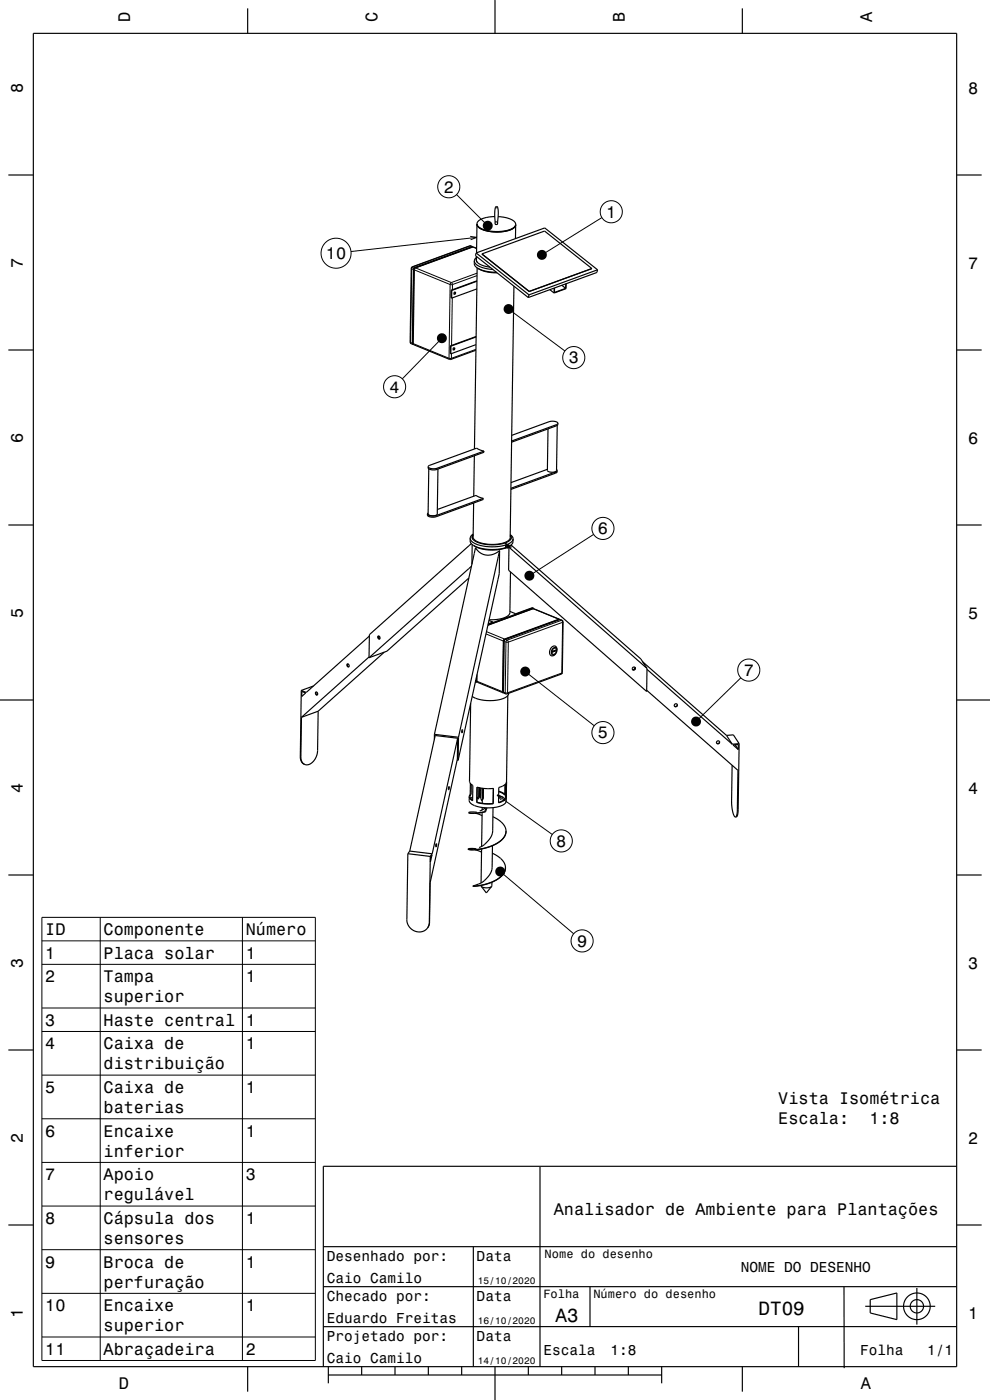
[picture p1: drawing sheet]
<svg xmlns="http://www.w3.org/2000/svg" width="297mm" height="420mm" viewBox="0 0 297 420" stroke-linecap="round" stroke-linejoin="round" font-family="sans-serif">
<g fill="none" stroke="#000" stroke-width=".3">
<path d="M137 58.4l9.3 9.3M140.9 73.8h.2M141.1 70.9l1.9 .3-1.8 .7M141.1 73.8l.5 .2M141.1 73.8l-17.2 6.3M141.2 73.8h-.1M141.6 74.1l.1 .1M141.8 74.1l1.2 .5M143 71.2l-37.7 4.3M148.6 62.2h.7M180.6 65.3l-18 11.2M123.4 80.5l.1 .1"/>
<path d="M123.5 80.6l.5 .3M123.5 80.6l-.3 22.2M123.7 80l.2 .1M123.9 80.1l-.4 .5M123.9 80.1l.5 .2M124.1 80.8l10.9 4.6M124.4 80.4h.1M124.7 80.4l10.7 4.4M135 85.4h.7M135 85.4l-.3 22.1M135.4 84.8l.3 .6M135.4 84.8l-.4 .6"/>
<path d="M135.7 89.4l-.2 14.2M135.7 85.4v1.5M143.1 82.7l-7.4 2.7M143.1 82l-7.7 2.8M152.6 92.7l16.9 12.6M123 102.6l.2 .2M123.2 102.8l.2 .3M123.2 102.8l.5 .2M123.8 103h.2M124 103.1l10.7 4.4M132.6 101.5l-11.9 12.2M134.7 107.5h.7"/>
<path d="M134.7 107.5l.2 .3M135.4 107.5l-.2 .3M135.4 106.1v1.4M142.8 104.8l-7.4 2.7M166.9 127.4v.4M130.9 154.7v.3M131.1 140.5v.3M166.7 141.6v.3M141.9 161.1a3.5 3.5 0 0 0 3.4 2l2.9 .2 2.8-.4a2.4 2.4 0 0 0 2.1-1.7M141.9 160.6l-.1 .2M152.2 163.5l-.2 .1M152.6 163.4l-.3 .1"/>
<path d="M153.1 160.8l.1 .2M178.1 160.3l-19.3 12.4M145.8 190.2l5.2 2.1M145.9 189.5l5.5 2.2M151.1 192.3h.2M151.3 192.4l.5 .2M151.4 191.8l.1 .1M151.6 191.8l.6 .2M151.8 192.6h.7M151.8 192.6l-.2 15.2M152.2 192l-.4 .6M152.2 192l.3 .6"/>
<path d="M152.5 192.6l-.2 15.3M159.8 182.6h.2M160 182.6h.1M160 182.6l7.6 3.2M160 182.6l-13.6 5M167.6 185.9h.2M167.9 185.9l.5 .2M168.4 186.1l.4 .6M168.4 186.1l-16.2 5.9M168.6 186.1h-.2M168.8 186.7l-16.3 5.9M168.8 186.7l-.3 15.2"/>
<path d="M168.9 186.6l-.1 .1M143 204.2l.1 .2M143.1 204.4l.2 .3M143.1 204.4l7.7 3.1M143.1 202.3v2.1M150.9 207.5l.1 .1M151 207.6l.6 .2M151.6 207.8l.1 .4M151.6 207.8l.7 .1M152.3 207.9l-.2 .3M157.6 201.5l20.7 16.2M168.5 201.9l-.1 .3"/>
<path d="M168.5 201.9l-16.2 6M168.7 201.8l-.2 .1M222.3 203.3l-13.5 13.2M90.1 227h.2M143.7 236.3l-.1 2.9M143.8 236.3l-.1 2.8 .1-2.8M143.8 239.1h-.1M144.3 236.4l-.1 3.1M144.8 236.5v3.2M144.9 236.5l-.1 3.1 .2-3.1M145 239.6h-.2M148 237.1h.1"/>
<path d="M149.1 238.5l16.6 11.8M151 239.2l-1.9-.7 1.3 1.5M221.4 242.9h-.2M12.6 275.2h82v132.9h-82zM30.1 275.2v132.9M72.7 275.2v132.9M128.9 276.7l-.1 .1M150.1 261.5l22 18.6M12.6 282.3h82M12.6 289.3h82M12.6 302.4h82M12.6 309.4h82"/>
<path d="M12.6 322.5h82M12.6 335.6h82M12.6 348.7h82M12.6 361.8h82M12.6 374.9h82M12.6 388h82M12.6 401.1h82"/>
<circle cx="134.6" cy="56" r="3.3"/>
<circle cx="100.8" cy="76" r="4.5"/>
<circle cx="183.4" cy="63.5" r="3.3"/>
<circle cx="118.4" cy="116" r="3.3"/>
<circle cx="172.1" cy="107.3" r="3.3"/>
<circle cx="180.9" cy="158.5" r="3.3"/>
<circle cx="180.9" cy="219.8" r="3.3"/>
<circle cx="224.6" cy="201" r="3.3"/>
<circle cx="168.4" cy="252.3" r="3.3"/>
<circle cx="174.6" cy="282.3" r="3.3"/>
</g>
<g fill="none" stroke="#000" stroke-width=".35">
<path d="M10 10h277v400h-277zM74.3 2.5v7.5M148.5 0v10M222.7 2.5v7.5M2.5 52.5h7.5M287 52.5h7.5M141.7 74.1l-17.5 6.4-.4 22.5 .2 .2M141.7 74.1h.1M141.8 74l-17.4 6.3-.3 .3-.4 22.4 .2 .3M141.8 74l-.9-.2-17.4 6.4-.5 22.4 .3 .4 .6 .3M141.8 74l.1 .1M142.3 78.3a3.6 3.6 0 0 0 3.4 2.2l2.2 .3"/>
<path d="M142.3 78.3v.8a1.81 1.81 0 0 0 1.1 1.4M142.8 75.9l15.9 12.6M142.8 75.9l20.6-7.5 15.9 12.5M142.8 75.9l-.2 .8 15.9 12.6M142.9 77.6a1.87 1.87 0 0 0 1.8 2l2.3 .6M142.9 77.2l-.6 1.1M142.9 76.9v1.2l.3 .6M143 74.5l-1.1-.4-17.2 6.3-.3 .3-.4 22.4 .1 .3 11 4.5 7.7-2.8M143.1 67.3a3.4 3.4 0 0 0 3.2 2l3.4 .3 3-.5a2.41 2.41 0 0 0 2-1.7M143.1 67.3a3.7 3.7 0 0 0 3.5 2.1l3.4 .2 2.7-.5a2.38 2.38 0 0 0 2-1.7M143.1 67.3l-.1 8.5M143.1 67.1a4.1 4.1 0 0 0 4 2.2l3.2 .1 2.4-.4a2.38 2.38 0 0 0 2-1.7"/>
<path d="M143.1 67.1v.2M144.6 76.2l14.2 11.3M144.6 76.2l18.8-6.9 14.2 11.3M144.6 76.2h.1M148.4 65l-3.4 .5a2.31 2.31 0 0 0-1.9 1.6M148.5 66.4v.8l.3 .2 .5-.2v-.8M148.5 66.4l.8 .1M148.5 66.4l-.1-2.6a1.68 1.68 0 0 1 .6-1.9l.3 .3 .2 1.2-.2 3.1M149.4 65l3.3 .6a2.39 2.39 0 0 1 2 1.7M154.7 67.4l-.1 4.2M154.7 67.3v.1M135.4 87.1l-.1 2.3h.2"/>
<path d="M135.4 87.1h.1M135.5 87.1v2.3M136.5 87.6v.3l-.3 .3M143.1 86.7l-7.6 2.7M143.1 84.2l-7.7 2.9M143.1 84.4l-7.6 2.7M143.1 80.4l-.8 54.3M143.4 80.5l2.4 .9 3.1 .3M143.4 80.5l2.4 1 3.3 .3M154.2 85.8l-1.1 75.4M158.7 88.5l-.2 .8M158.8 87.4v.1"/>
<path d="M165 86.9l1.2 1M166.3 86.4l-.1 1.5M166.4 86.4l-.1 1.3 3.4-1.2M168.5 85.6l1.2 .9M169.7 85.2v1.3M169.8 85.1v1.5l-3.6 1.3M177.6 80.6l-18.8 6.9M177.6 80.6l-18.8 6.8M179.3 80.9l-20.6 7.6M179.3 80.9l-.2 .8-20.6 7.6M2.5 105h7.5M123.9 103.3h.1"/>
<path d="M135.1 103.8v2.3h.2M135.1 103.8h.2M135.3 103.8v2.3M136.2 104.3l-.3 .7M142.8 103.4l-7.5 2.7M142.8 101.1l-7.5 2.7M142.8 100.9l-7.7 2.9M287 105h7.5M142.3 136.7l-.2 12.2M145.2 135.3v.4l-14.1 5.1-1.8 .1a.78 .78 0 0 1-.8-.9M145.2 135.3l-14.2 5.2-1.7 .1-.8-.6M145.2 135.3l-2.2-.9-14.1 5.2-.4 .4"/>
<path d="M167.2 127.6l-.2 13.6a2.04 2.04 0 0 1-2.8-.1l.2-12.4M167.4 127l-.1 .5-.4 .3-13.4 4.9M167.4 127l-.9-.6-1.7 .1-11.3 4.1M167.4 127l-.5 .4-13.4 4.9M2.5 157.5h7.5M128.4 153.9l-.2 .3M128.6 140.6l-.2 13.6a2.04 2.04 0 0 0 2.8 0l.2-13.5M142.1 150.9l-.2 10.2M145 149.5v.4l-14.1 5.1-1.8 .1a.78 .78 0 0 1-.9-.9M145 149.5l-2.2-.9-11.6 4.3M145 149.5l-14.2 5.2h-1.7l-.9-.5M164.2 140.8l-10.9 4"/>
<path d="M167 140.9l.2 .3M167.2 141.2l-.1 .5-.4 .2-13.4 4.9M167.2 141.2l-.5 .4-13.4 4.9M287 157.5h7.5M140.7 173.4l-24.6 22-5.4 1.9M141.1 161.5a3.6 3.6 0 0 0 3.4 2.2l3.8 .3 3.6-.6M141.1 161.5l-.1 .8a1.79 1.79 0 0 0 1.1 1.4M141.4 163.1l-30.6 27.3-.1 6.9M141.4 169.9l-30.7 27.4M141.7 163.4l-.1 5.9M141.9 160.5l-.2 .7 .2 .7M142 160.4a1.39 1.39 0 0 0 1 2.2l1.9 .6 2.2 .2 2.5-.1 2-.4"/>
<path d="M142 160.2l-.7 .6-.2 .7M142.1 163.7l1.8 .7 2.8 .4h2.7l2.3-.5M142.1 163.7l1.9 .8 2.7 .5 2.7-.1 2.4-.6M149.9 165.2h-.1a4.6 4.6 0 0 1-7.1-.9l-12.4 56M149.9 165.2l-12.4 56M149.9 165.2l-.1 6.9-12.4 56M151.6 162.9l.3 .5M151.6 164.4h.1M151.6 164.4l.2-.1zM151.6 162.8l.4 .6M151.6 162.8v.1M151.7 164.3h.1"/>
<path d="M151.7 164.3l.5 .1M151.7 163.5h.1M151.7 163.5v.8M151.7 163.5l.6 .4-.1 .5M151.9 163.9h.2v.4zM151.9 163.4l.6 .4-.1 .6M152 163.4l.6 .4-.1 .5M152.1 163.8l.1 .3M152.2 163.3h.1M152.2 163.3l.6 .4-.1 .5M152.4 164.4h-.2M152.5 164.3h-.1"/>
<path d="M152.7 164.2l-.1 6.9 41.4 36.3 .1-6.9M152.7 164.2l-.2 .1M152.7 164.2l41.4 36.3M152.8 164.2l.4 .1 .1-.8 38.9 34.2 1.9 2.8M153.1 160.7l.2 .7-.3 .6M153.1 160.5a1.32 1.32 0 0 1-1 2.1l-.5 .2M153.1 160.4l.6 .6 .2 .7M153.1 171.6l-.1 12.2a3.2 3.2 0 0 1-3.1 1.9l-3.2 .2M153.9 161.7a2.31 2.31 0 0 1-1.9 1.7M153.9 161.7l-.1 1.2-1 .9M104.1 199.3a.43 .43 0 0 1 .6 .2 .43 .43 0 0 1-.3 .6l-.3-.4zM104.3 199.1l-.1 .6 .4 .4"/>
<path d="M104.5 199.2l-.3 .3M110.7 197.1l-20.3 18.1M110.8 190.8l-18.9 16.9-1.5-.6M113.4 190.9a.42 .42 0 0 1 .6 .3 .42 .42 0 0 1-.4 .5zM113.6 190.8v.6l.3 .3-.4-.4zM113.6 191l.4 .6M113.7 190.8l-.1 .2M113.8 190.9l-.2 .1M115.3 195.6l-19.9 17.8M146.7 186.1l1.2 .5-1.4 .6M151.5 191.9l16.4-6 .8 .2 .2 .5-.3 15.5-16.5 6.1-.9-.2-.2-.4 .3-15.2zM160 182.4l-13.6 4.9"/>
<path d="M160 182.4v.2M160 182.4l-5.3 1.7-1.7-.7M165.9 194.7a.68 .68 0 0 1 1 0 .68 .68 0 0 1-.1 1 .72 .72 0 0 1-1.1 .6 .72 .72 0 0 1 0-1.2zM167 194.9l-1.5 .6M167 195.2l-1.5 .5M167.1 195.1a.77 .77 0 0 0-.7-.9 .77 .77 0 0 0-.8 .8 .85 .85 0 0 0-.2 1 .85 .85 0 0 0 .9 .4l.3-.2M167.1 195.1l-.5 1.1M167.1 195.1a1 1 0 0 0-.7-1.3 1 1 0 0 0-1.2 .8l-.1 .2a1.16 1.16 0 0 0-.2 1.2 1.16 1.16 0 0 0 1 .8l.7-.6M167.1 195.1h.1M167.8 185.8l-16.6 6-.2 .5-.2 15.2 .1 .4M167.8 185.8l-7.9-3.2-13.5 4.9M167.8 185.8l.1 .1"/>
<path d="M167.8 185.9l-16.6 6.1-.3 15.5 .2 .3M192.8 198.6l25.2 22M0 210h10M90.4 207.1l-.3 19.9a2.24 2.24 0 0 0 1.3 2.4M90.4 215.2l-.1 12.3 .3 1.1 .8 .8M90.6 207.4l1.1 .5-1.2 1zM94 205.8l-3.6 1.3M94.7 207.7a.43 .43 0 0 1 .6 .3 .43 .43 0 0 1-.4 .5zM94.9 207.6l-.1 .5 .4 .4M95.4 213.4l-.1 11.8a4 4 0 0 1-3.5 4.2h-.4M95.4 213.4l-5 1.8M138.5 219.3v.1"/>
<path d="M138.7 218.9l.1 .3-.2 .7zM141.2 211.1l-.4 23.3 .3 .6 .8 .6-.1 4.6-.8-.6-.2-.6M142.6 204.6l.1 .1M142.7 204v.7M143 203v1.2l.2 .5 7.7 3.2M143.1 204.6l-.4 .1M150.9 207.9h.2M152.3 208.7l-.4 31.6a3.4 3.4 0 0 1-3.3 1.9l-3.5 .1-2.8-.6a2.06 2.06 0 0 1-1.5-1.6v-1.1M152.6 208a3.1 3.1 0 0 1-3.1 2l-2.1 .2-2.2-.1-2.2-.5-1.3-.7M189.7 200.8h.6l.2-.6-.2 .6zM190.5 200.2l-.2 .5h-.6M194 207.1l27.4 24-.2 11.9a2.4 2.4 0 0 1-.6 2.1"/>
<path d="M194.1 200.8l25.6 22.5M203.1 211.3l-.2 .6-.6-.1M287 210h10M130.3 220.3v1.5M130.3 220.3l7.2 .9M134.6 236.1l-.1 .6M134.6 236l.2 .3-.2 .6zM137.1 228.1h.3M137.3 221.5l-.1 6.2-8.2 37.1-.1 12.1-.7 1.5M137.3 221.5l-6.7-.8-7.7 34.6M137.3 221.5l-7.6 34.6M137.5 221.2l-.1 6.9"/>
<path d="M141.1 238.3l-.3 .7M141.1 235v3.3M141.3 238.3a1.07 1.07 0 0 0 .5 1.8M141.3 238.3h-.2M141.4 235.3l-.1 3M141.8 239.1l-.6 .5M143.1 236.1l2.3 .5 2.6-.1v4.6l-2.7 .1-2.3-.5zM143.1 239l.3 .7M143.1 236.2v4.4M143.7 239.1l-.3 .6M143.8 239.1h.1M143.8 239.1l-.4 .6"/>
<path d="M143.9 236.3l-.1 2.8M144.2 238.3l-.4 .1M144.2 237.1l-.4 .1M144.3 237l-.5 .1M144.3 236.4l-.1 3 .3 .8M144.8 239.6l-.3 .6M144.9 239.5l.1 .1M145 239.6h.1M145 239.6l-.3 .5M145 236.5v3.1M148 238.3h.1M148 237.1h.1"/>
<path d="M148 237.1v.1M149.6 238.6l1.1 .5 .7 .6M149.6 237.4l1.8 .9M150.8 235.8l-1.2 .4v4.7l.2-.1a2.47 2.47 0 0 0 2.1-1.6l-.3-.1M150.8 235.8h.1M151.5 235.4l-.1 3.2-.7-.7-1.1-.4M151.6 239.1a2.2 2.2 0 0 1-2 1.6M151.7 235.2l-.9 .6M151.7 235.2l-.1 3.9M152 234.6l-.3 .6M215.8 222.4l-.2 .6-.6-.1M218 220.6l1.7 2.7"/>
<path d="M218 220.6l2-.1 1.7 2.6M219.6 229.6l-.1 10.9 .2 2.5a2.72 2.72 0 0 0 .9 2.1M219.9 223.5l1.6-.1v1.4zM220.5 223.4l1 1.4M221.7 223.1l-.3 19.9a1.79 1.79 0 0 1-.8 2.1M221.7 223.1l-2 .2M122.4 256.1l-.3 19.8a3.6 3.6 0 0 0 2.2 3.4 3.6 3.6 0 0 0 3.9-.9M122.4 256.1l6.7 .8M122.9 255.3l6.8 .8M122.9 255.3l-.5 .8M129.1 256.9l-.3 19.9-.6 1.6M129.6 256.5l-.5 2.1 .1-1.5z"/>
<path d="M129.7 256.1l-.6 .8M130.8 253.3l-.1 .6M130.9 253.1l.1 .3-.2 .7zM142.6 254.9l1.9 .8M142.7 244l1.9 .7M142.9 254.6l-2.4 .1M143.1 243.7l-2.5 .1M143.1 240.6l2.2 .5 2.7-.1M143.1 240.6l-.1 .1M144.5 254.7l-.2 10.2M144.7 242.2l-.1 .8M144.7 240.1l-.2 .1"/>
<path d="M144.7 243.7l-.2 10.2M144.7 240.1v.9M145.4 243.5a7.3 7.3 0 0 1-4.8 .3M145.4 243.5h.3M145.6 242.3l-1.7 1M145.7 243.5a8.2 8.2 0 0 1-5.1 .3M145.8 242.3l-.4 1.2M146.1 242.4l-.4 1.1M147.7 256l1.3 .6a3.8 3.8 0 0 1 1.9 5.7 12.7 12.7 0 0 1-9.1 3.5M147.7 253.7l-.1 6.5a6.5 6.5 0 0 1-4 5l-1.8 .6M147.9 245l1.2 .7a3.8 3.8 0 0 1 2 5.6 13 13 0 0 1-10.6 3.4M147.9 242.3l-.1 6.9a6.5 6.5 0 0 1-4.1 5.1"/>
<path d="M151.8 249.3a5.2 5.2 0 0 1-3.9 4.4 10.8 10.8 0 0 1-7.4 1M2.5 262.5h7.5M144.3 265.6l.1 .3M144.4 265.9a2.94 2.94 0 0 0 3.1 0M144.4 265.9l1.5 2 1.6-2M147.6 264.7l-.1 1.2M151.6 260.2a5.2 5.2 0 0 1-3.9 4.4 14.6 14.6 0 0 1-5.9 1.2M287 262.5h7.5M2.5 315h7.5M287 315h7.5M162 350v60M287 349.9h-190v60.1"/>
<path d="M2.5 367.5h7.5M97 374h190M142 374v36M287 367.5h7.5M97 398h65M97 386h190M162 398h125M177 386v12M239.6 398v12M253.2 386l.1 24.4M259.6 391.9h21M261.1 389.9l8-2v8l-8-2z"/>
<path d="M275.1 386.4v11M74.3 410v7.5M98.5 412.5h100M98.5 410v5M108.5 410v2.5M118.5 410v2.5M128.5 410v2.5M138.5 410v2.5M148.5 410v10M158.5 410v2.5M168.5 410v2.5M178.5 410v2.5"/>
<path d="M188.5 410v2.5M198.5 410v5M222.7 410v7.5"/>
<circle cx="136.4" cy="88" r=".3"/>
<circle cx="136.1" cy="104.7" r=".3"/>
<circle cx="190.1" cy="200.6" r=".48"/>
<circle cx="202.8" cy="211.5" r=".48"/>
<circle cx="215.4" cy="222.7" r=".48"/>
<circle cx="275.1" cy="391.9" r="4"/>
<circle cx="275.1" cy="391.9" r="2"/>
</g>
<g fill="#000">
<circle cx="146.3" cy="67.7" r="1.5"/>
<circle cx="162.6" cy="76.5" r="1.5"/>
<circle cx="152.6" cy="92.7" r="1.5"/>
<circle cx="132.6" cy="101.5" r="1.5"/>
<circle cx="158.8" cy="172.7" r="1.5"/>
<circle cx="157.6" cy="201.5" r="1.5"/>
<circle cx="208.8" cy="216.5" r="1.5"/>
<circle cx="150.1" cy="261.5" r="1.5"/>
</g>
<g font-size="5.8">
<text x="227.6" y="394.4">DT09</text>
<text x="166.7" y="396.6">A3</text>
</g>
<g font-size="5">
<text x="39" y="6.5" transform="rotate(-90 39 6.5)">D</text>
<text x="113.2" y="6.5" transform="rotate(-90 113.2 6.5)">C</text>
<text x="187.4" y="6.5" transform="rotate(-90 187.4 6.5)">B</text>
<text x="261.6" y="6.5" transform="rotate(-90 261.6 6.5)">A</text>
<text x="6.8" y="27.8" transform="rotate(-90 6.8 27.8)">8</text>
<text x="290.5" y="28.1">8</text>
<text x="133.1" y="57.8">2</text>
<text x="181.9" y="65.3">1</text>
<text x="97.8" y="77.7">10</text>
<text x="6.8" y="80.3" transform="rotate(-90 6.8 80.3)">7</text>
<text x="290.5" y="80.6">7</text>
<text x="170.6" y="109">3</text>
<text x="116.9" y="117.8">4</text>
<text x="6.8" y="132.8" transform="rotate(-90 6.8 132.8)">6</text>
<text x="290.5" y="133.1">6</text>
<text x="179.4" y="160.3">6</text>
<text x="6.8" y="185.3" transform="rotate(-90 6.8 185.3)">5</text>
<text x="290.5" y="185.6">5</text>
<text x="223.1" y="202.8">7</text>
<text x="179.4" y="221.5">5</text>
<text x="6.8" y="237.8" transform="rotate(-90 6.8 237.8)">4</text>
<text x="290.5" y="238.1">4</text>
<text x="166.9" y="254">8</text>
<text x="13.6" y="280.6">ID</text>
<text x="31.1" y="280.6">Componente</text>
<text x="73.7" y="280.6">Número</text>
<text x="13.6" y="287.6">1</text>
<text x="31.1" y="287.6">Placa solar</text>
<text x="73.7" y="287.6">1</text>
<text x="173.1" y="284">9</text>
<text x="6.8" y="290.3" transform="rotate(-90 6.8 290.3)">3</text>
<text x="290.5" y="290.6">3</text>
<text x="13.6" y="294.7">2</text>
<text x="31.1" y="294.7">Tampa</text>
<text x="73.7" y="294.7">1</text>
<text x="31.1" y="300.7">superior</text>
<text x="13.6" y="307.8">3</text>
<text x="31.1" y="307.8">Haste central</text>
<text x="73.7" y="307.8">1</text>
<text x="13.6" y="314.8">4</text>
<text x="31.1" y="314.8">Caixa de</text>
<text x="73.7" y="314.8">1</text>
<text x="31.1" y="320.9">distribuição</text>
<text x="13.6" y="327.9">5</text>
<text x="31.1" y="327.9">Caixa de</text>
<text x="73.7" y="327.9">1</text>
<text x="31.1" y="333.9">baterias</text>
<text x="233.5" y="331.1">Vista Isométrica</text>
<text x="13.6" y="341">6</text>
<text x="31.1" y="341">Encaixe</text>
<text x="73.7" y="341">1</text>
<text x="233.5" y="337.1">Escala:</text>
<text x="260.8" y="337.1">1:8</text>
<text x="6.8" y="342.8" transform="rotate(-90 6.8 342.8)">2</text>
<text x="31.1" y="347">inferior</text>
<text x="290.5" y="343.1">2</text>
<text x="13.6" y="354.1">7</text>
<text x="31.1" y="354.1">Apoio</text>
<text x="73.7" y="354.1">3</text>
<text x="31.1" y="360.1">regulável</text>
<text x="166.1" y="364.4">Analisador de Ambiente para Plantações</text>
<text x="13.6" y="367.2">8</text>
<text x="31.1" y="367.2">Cápsula dos</text>
<text x="73.7" y="367.2">1</text>
<text x="31.1" y="373.2">sensores</text>
<text x="13.6" y="380.3">9</text>
<text x="31.1" y="380.3">Broca de</text>
<text x="73.7" y="380.3">1</text>
<text x="31.1" y="386.3">perfuração</text>
<text x="6.8" y="395.3" transform="rotate(-90 6.8 395.3)">1</text>
<text x="13.6" y="393.4">10</text>
<text x="31.1" y="393.4">Encaixe</text>
<text x="73.7" y="393.4">1</text>
<text x="290.5" y="395.6">1</text>
<text x="31.1" y="399.4">superior</text>
<text x="13.6" y="406.5">11</text>
<text x="31.1" y="406.5">Abraçadeira</text>
<text x="73.7" y="406.5">2</text>
<text x="35.7" y="416.8">D</text>
<text x="258.3" y="416.8">A</text>
</g>
<g font-size="4.3">
<text x="98" y="378.2">Desenhado por:</text>
<text x="143" y="378.2">Data</text>
<text x="222.3" y="381.6">NOME DO DESENHO</text>
<text x="98" y="385">Caio Camilo</text>
<text x="98" y="390.2">Checado por:</text>
<text x="143" y="390.2">Data</text>
<text x="98" y="397">Eduardo Freitas</text>
<text x="98" y="402.2">Projetado por:</text>
<text x="143" y="402.2">Data</text>
<text x="163" y="406.6">Escala</text>
<text x="183.2" y="406.6">1:8</text>
<text x="258" y="406.6">Folha</text>
<text x="278.2" y="406.6">1/1</text>
<text x="98" y="409">Caio Camilo</text>
</g>
<g font-size="3.6">
<text x="163.4" y="377.4">Nome do desenho</text>
<text x="163" y="389.5">Folha</text>
<text x="178" y="389.5">Número do desenho</text>
</g>
<g font-size="2.9">
<text x="143.3" y="385.3">15/10/2020</text>
<text x="143.3" y="397.3">16/10/2020</text>
<text x="143.3" y="409.3">14/10/2020</text>
</g>
</svg>
